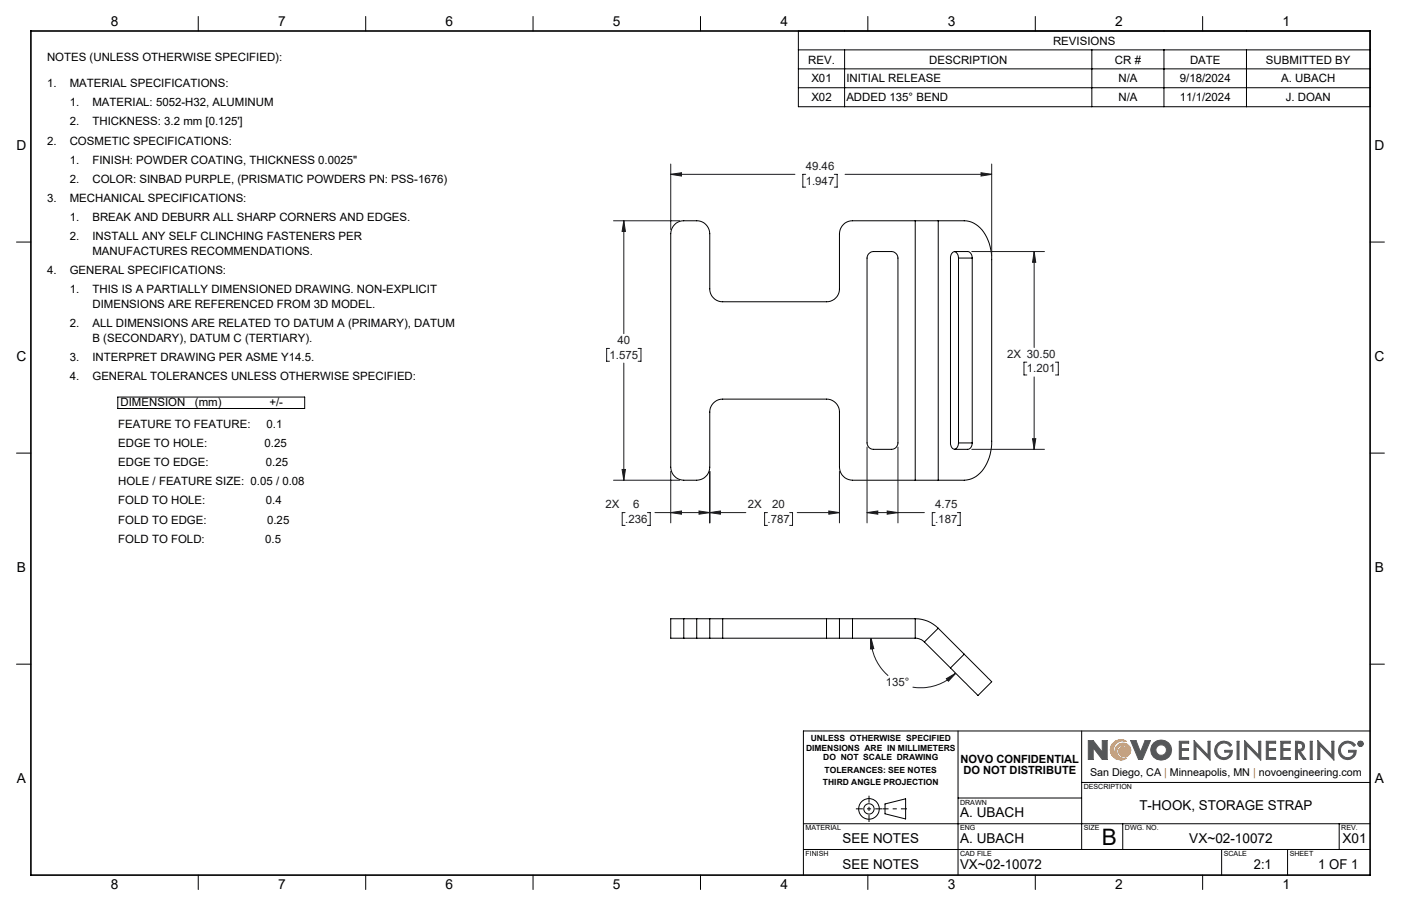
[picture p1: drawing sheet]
<svg xmlns="http://www.w3.org/2000/svg" width="432mm" height="279mm" viewBox="0 0 432 279" stroke-linecap="round" stroke-linejoin="round" font-family="sans-serif">
<g fill="none" stroke="#000" stroke-width=".31">
<path d="M61.1 5.1v4.5M112.7 5.1v4.5M164.3 5.1v4.5M215.9 5.1v4.5M267.5 5.1v4.5M319.1 5.1v4.5M370.7 5.1v4.5M5.1 74.6h4.4M267.8 78.2l.7-.5 .7-.1h5.5a2.05 2.05 0 0 1 2.1 2v57a1.99 1.99 0 0 1-2.1 2h-5.5a1.99 1.99 0 0 1-2-2v-57zM282.1 68.1h-19.4a4 4 0 0 0-4 4v17a4 4 0 0 1-4 4h-32a4 4 0 0 1-3.9-4v-17a4 4 0 0 0-4.1-4h-4a4 4 0 0 0-4 4v72a4.1 4.1 0 0 0 4 4h4a4.1 4.1 0 0 0 4.1-4v-17a4 4 0 0 1 3.9-4h32a4 4 0 0 1 4 4v17a4.1 4.1 0 0 0 4 4h19.4M282.1 68.1h7.1M282.1 68.1v80"/>
<path d="M289.2 68.1h8a8.4 8.4 0 0 1 7.3 6l.7 1.9 .4 3v57.1a12.5 12.5 0 0 1-5.5 11.3l-1.4 .5-1.5 .2h-8M289.2 68.1v80M294.2 77.6a1.87 1.87 0 0 1 1.2 2M295.4 79.6h4.2M295.4 79.6v57M299.6 79.6a1.83 1.83 0 0 0-1.4-2h-3.8a1.76 1.76 0 0 0-1.5 2v57a1.69 1.69 0 0 0 1.5 2h3.8a1.76 1.76 0 0 0 1.4-2M299.6 79.6v57M422.3 74.6h4.4M5.1 139.7h4.4M295.4 136.6a1.87 1.87 0 0 1-1.2 2M295.4 136.6h4.2M422.3 139.7h4.4"/>
<path d="M282.1 148.1h7.1M210.7 190.8h-4v6h4M210.7 190.8v6M210.7 190.8h4M210.7 196.8h4M214.7 190.8h4.1M214.7 196.8h4.1M214.7 190.8v6M218.8 190.8h3.9M218.8 196.8h3.9M218.8 190.8v6M222.7 190.8h32"/>
<path d="M222.7 196.8h32M222.7 190.8v6M254.7 190.8h4M254.7 196.8h4M254.7 190.8v6M258.7 190.8h4M258.7 196.8h4M258.7 190.8v6M262.7 190.8v6M262.7 190.8h19.4M262.7 196.8h19.4M282.1 196.8a4.2 4.2 0 0 1 2.8 1.2"/>
<path d="M282.1 190.8a9.8 9.8 0 0 1 7.1 2.9M282.1 190.8v6M284.9 198l8 8M289.2 193.7l-4.3 4.3M289.2 193.7l8 8.1M5.1 204.8h4.4M297.2 201.8l8.4 8.4-4.2 4.3-8.5-8.5M297.2 201.8l-4.3 4.2M422.3 204.8h4.4M295.3 225.4v44.5M333.4 225.4v36.6M422.3 225.4h-174.7v44.5"/>
<path d="M247.6 254h174.7M272.8 247.9l6.3-1.6v6.3l-6.3-1.6zM295.3 246.1h38.1M333.4 241.3h88.9M346 254v8M412.7 254v8M61.1 269.9v4.4M112.7 269.9v4.4M164.3 269.9v4.4M215.9 269.9v4.4M247.6 262h174.7M267.5 269.9v4.4"/>
<path d="M319.1 269.9v4.4M370.7 269.9v4.4M376.5 262v7.9M396.8 262v7.9"/>
<circle cx="267.8" cy="249.5" r="1.59"/>
<circle cx="267.8" cy="249.5" r="3.2"/>
</g>
<path d="M342.7 229.6a3.1 3.1 0 0 1 4.5-.9 2.82 2.82 0 0 0-3.9 1.7 2.82 2.82 0 0 0 2.3 3.6 2.45 2.45 0 0 1-1.1-4.2 2.45 2.45 0 0 1 4 1.5 1.88 1.88 0 0 1-1.9 2.1 1.88 1.88 0 0 1-1.8-2.2l.6-.7a1.82 1.82 0 0 1 2.4 1.5 1.89 1.89 0 0 0-2.6-2 1.89 1.89 0 0 0-.3 3.3l1.5 .6 .8-.1a3.2 3.2 0 0 1-4-.2 3.2 3.2 0 0 1-.5-4z" fill="none" stroke="#f78d2a" stroke-width=".31"/>
<g fill="none" stroke="#555759" stroke-width=".31">
<path d="M336.9 230.6v3.6h-1.5v-5.8h1.5l2.8 3.6M336.9 230.6h.1M337 230.6l2.7 3.6h1.5v-5.8h-1.5v3.6M339.7 232h.1M348.5 228.4h1.6l1.4 3.6 1.4-3.6h1.7l-2.5 5.8h-1.2zM363.5 228.6h2.9v.6h-2.3v1.7h2.2v.5h-2.2v2.2h2.3v.6h-2.9zM368 228.4l4.3 4.5v-4.3h.7v5.8l-4.4-4.5v4.3h-.6zM375.4 229.2a2.89 2.89 0 0 1 4.2 .5l-.5 .5a2.26 2.26 0 0 0-3.2-.7 2.26 2.26 0 0 0-.5 3.2 2.26 2.26 0 0 0 3.3 .4l.5-1.1h-1.7v-.6h2.3a2.78 2.78 0 0 1-4 2.5 2.78 2.78 0 0 1-.4-4.7zM381.3 228.6h.6v5.6h-.6zM383.6 228.4l4.3 4.5v-4.3h.7v5.8l-4.4-4.5v4.3h-.6zM390.3 228.6h2.9v.6h-2.3v1.7h2.2v.5h-2.2v2.2h2.3v.6h-2.9zM394.8 228.6h2.9v.6h-2.3v1.7h2.2v.5h-2.2v2.2h2.3v.6h-2.9z"/>
<path d="M399.3 228.6a2.74 2.74 0 0 1 2.6 .8l.2 .8-.3 .9-1.1 .6 1.8 2.5h-.8l-1.7-2.5h-.1v2.5h-.6zM399.9 229.2l1.1 .1a1.02 1.02 0 0 1 0 1.7l-1.1 .2zM403.8 228.6h.6v5.6h-.6zM406.2 228.4l4.3 4.5v-4.3h.6v5.8l-4.3-4.5v4.3h-.6zM413.6 229.2a2.89 2.89 0 0 1 4.2 .5l-.5 .5a2.25 2.25 0 0 0-3.3-.7 2.25 2.25 0 0 0-.2 3.4 2.25 2.25 0 0 0 3.4-.3l.1-.6h-1.6v-.6h2.3a2.79 2.79 0 0 1-4 2.5 2.79 2.79 0 0 1-.4-4.7zM419 228.9l.6 .1-.1 .4 .2 .4-.4-.4-.3 .4zM419.2 229l.3 .2-.3 .1z"/>
<circle cx="357.9" cy="231.3" r="1.64"/>
<circle cx="357.9" cy="231.3" r="3.2"/>
<circle cx="419.3" cy="229.4" r=".85"/>
<circle cx="419.3" cy="229.4" r=".71"/>
</g>
<path d="M279.5 249.4h-7.5" fill="none" stroke="#000" stroke-width=".31" stroke-dasharray="15.2 1.3 1.3 1.3" stroke-dashoffset="13.4" stroke-linecap="butt"/>
<path d="M263.8 249.4h8.1M267.8 245.4v8.1" fill="none" stroke="#000" stroke-width=".31" stroke-dasharray="15.2 1.3 1.3 1.3" stroke-dashoffset="13.1" stroke-linecap="butt"/>
<path d="M9.5 9.6h412.8v260.3h-412.8z" fill="none" stroke="#000" stroke-width=".5"/>
<path d="M343 229.1a3.2 3.2 0 0 1 4.2-.4 2.82 2.82 0 0 0-3.9 1.7 2.82 2.82 0 0 0 2.3 3.6 2.43 2.43 0 0 1-1.9-2.8 2.43 2.43 0 0 1 2.7-2 2.43 2.43 0 0 1 2.1 2.7 1.82 1.82 0 0 1-2.5 1.5 1.82 1.82 0 0 1-.9-2.7 1.73 1.73 0 0 1 2.7 1.3 1.9 1.9 0 0 0-2.6-2 1.9 1.9 0 0 0-.3 3.3l.8 .5h1.5a3.2 3.2 0 0 1-4.2-.4 3.2 3.2 0 0 1 0-4.3z" fill-rule="evenodd" fill="#f78d2a"/>
<path d="M335.4 228.4v5.8h1.5v-3.6l2.8 3.6h1.5v-5.8h-1.5v3.6l-2.8-3.6zM348.5 228.4l2.4 5.8h1.2l2.5-5.8h-1.7l-1.4 3.6-1.4-3.6zM355.6 229.1a3.1 3.1 0 0 0 .2 4.6 3.1 3.1 0 0 0 4.6-.6 3.1 3.1 0 0 0-1-4.5l-1.8-.4-1 .3zM356.2 231.3a1.65 1.65 0 0 1 3.3 0 1.65 1.65 0 0 1-3.3 0zM363.5 228.6v5.6h2.9v-.6h-2.3v-2.2h2.2v-.5h-2.2v-1.7h2.3v-.6zM368 228.4v5.8h.6v-4.3l4.4 4.5v-5.8h-.7v4.3zM375.2 229.3a2.79 2.79 0 0 0 .7 4.7 2.79 2.79 0 0 0 3.9-2.6h-2.3v.6h1.7a2.16 2.16 0 0 1-3 1.4 2.16 2.16 0 0 1-.9-3.2 2.22 2.22 0 0 1 3.8 0l.5-.5a2.92 2.92 0 0 0-4.4-.4zM381.3 228.6v5.6h.6v-5.6zM383.6 228.4v5.8h.6v-4.3l4.4 4.5v-5.8h-.7v4.3zM390.3 228.6v5.6h2.9v-.6h-2.3v-2.2h2.2v-.5h-2.2v-1.7h2.3v-.6zM394.8 228.6v5.6h2.9v-.6h-2.3v-2.2h2.2v-.5h-2.2v-1.7h2.3v-.6zM399.3 228.6v5.6h.6v-2.5l1.8 2.5h.8l-1.8-2.5 1.1-.6 .3-1.3a1.6 1.6 0 0 0-2.1-1.2zM399.9 229.2l1.3 .3 .3 .4-.3 1-1.3 .3zM403.8 228.6v5.6h.6v-5.6zM406.2 228.4v5.8h.6v-4.3l4.3 4.5v-5.8h-.6v4.3zM413.3 229.4a2.79 2.79 0 0 0 .9 4.6 2.79 2.79 0 0 0 3.8-2.6h-2.3v.6h1.6a2.18 2.18 0 0 1-3.2 1.3 2.18 2.18 0 0 1-.4-3.5 2.22 2.22 0 0 1 3.6 .4l.5-.5a2.89 2.89 0 0 0-4.5-.3zM419 228.9v.9h.2v-.4l.5 .4-.2-.4 .2-.4zM419.2 229l.3 .2-.3 .1zM418.5 229.4a.85 .85 0 0 0 1.7 0 .85 .85 0 0 0-1.7 0zM418.6 229.4a.71 .71 0 0 1 1.4 0 .71 .71 0 0 1-1.4 0z" fill-rule="evenodd" fill="#555759"/>
<g fill="none" stroke="#191924" stroke-width=".31">
<path d="M206.7 53.8l3.3-.5v1zM206.7 53.8h38.3M206.7 50.6v20.2M248.3 53.8h-.9v3.9h.9M257.1 53.8h.9v3.9h-.9M260.5 53.8h45.1M302.4 53.3l3.2 .5-3.2 .5zM305.6 50.6v28.2M189.1 68.1h20.4M192.3 68.1l.5 3.3h-1.1zM192.3 68.1v34.8M299.5 77.6h22.4"/>
<path d="M318.7 77.6l.5 3.3h-1zM318.7 77.6v29.6M187.9 107.5h-.9v3.9h.9M192.3 112v36.1M196.7 107.5h.9v3.9h-.9M316.5 111.7h-.9v3.9h.9M318.7 116.2v22.4M325.3 111.7h.9v3.9h-.9M267.2 137.9v23.4M276.8 137.9v23.4M299.5 138.6h22.4M318.2 135.3h1l-.5 3.3z"/>
<path d="M189.1 148.1h20.4M191.7 144.8h1.1l-.5 3.3zM192.7 158.1h-.9v3.9h.9M199.5 158.1h.9v3.9h-.9M201.9 158.1h28M206.7 158.1l3.3-.5v1zM206.7 145.3v16M215.4 157.6l3.4 .5-3.4 .5zM218.8 158.1l3.2-.5v1zM218.8 145.3v16M236.5 158.1h-.8v3.9h.8M243.4 158.1h.9v3.9h-.9"/>
<path d="M245.7 158.1h13M255.4 157.6l3.3 .5-3.3 .5zM258.7 145.3v16M267.2 158.1l3.3-.5v1zM267.2 158.1h17.7M273.4 157.6l3.4 .5-3.4 .5zM288.2 158.1h-.9v3.9h.9M295.1 158.1h.8v3.9h-.8M268.5 196.8l.8 3.2-1 .1zM268.5 196.8a15.3 15.3 0 0 0 5.3 11.6M291.7 209.3l2.9-1.7-2.3 2.5zM294.6 207.6a15.2 15.2 0 0 1-13.3 4.3"/>
</g>
<path d="M246.1 9.6h176.2v23.3h-176.2zM246.1 15.4h176.2M260.3 15.4v17.5M336.5 15.4v17.5M358.7 15.4v17.5M384.2 15.4v17.5M246.1 21.2h176.2M246.1 27.1h176.2M36.3 122.4h57.6v3.6h-57.6z" fill="none" stroke="#000" stroke-width=".31"/>
<path d="M206.7 53.8l3.3-.5v1zM302.4 53.3l3.2 .5-3.2 .5zM192.3 68.1l.5 3.3h-1.1zM191.7 144.8h1.1l-.5 3.3zM318.7 77.6l.5 3.3h-1zM318.2 135.3h1l-.5 3.3zM218.8 158.1l3.2-.5v1zM255.4 157.6l3.3 .5-3.3 .5zM206.7 158.1l3.3-.5v1zM215.4 157.6l3.4 .5-3.4 .5zM267.2 158.1l3.3-.5v1zM273.4 157.6l3.4 .5-3.4 .5zM268.5 196.8l.8 3.2-1 .1zM291.7 209.3l2.9-1.7-2.3 2.5z" fill="#191924"/>
<text font-size="7" x="339.5" y="260.5">B</text>
<g font-size="4.2">
<text x="34.1" y="8.1">8</text>
<text x="85.7" y="8.1">7</text>
<text x="137.3" y="8.1">6</text>
<text x="188.9" y="8.1">5</text>
<text x="240.5" y="8.1">4</text>
<text x="292.1" y="8.1">3</text>
<text x="343.7" y="8.1">2</text>
<text x="395.3" y="8.1">1</text>
<text x="5.1" y="46.4">D</text>
<text x="423.7" y="46.4">D</text>
<text x="5.1" y="111.4">C</text>
<text x="423.7" y="111.4">C</text>
<text x="5.2" y="176.5">B</text>
<text x="423.8" y="176.5">B</text>
<text x="5.2" y="241.6">A</text>
<text x="423.8" y="241.6">A</text>
<text x="351.2" y="249.9">T-HOOK, STORAGE STRAP</text>
<text x="295.9" y="252">A. UBACH</text>
<text x="259.7" y="260">SEE NOTES</text>
<text x="295.9" y="260">A. UBACH</text>
<text x="366.5" y="260">VX~02-10072</text>
<text x="413.8" y="260">X01</text>
<text x="259.7" y="267.9">SEE NOTES</text>
<text x="295.9" y="267.9">VX~02-10072</text>
<text x="386.5" y="267.9">2:1</text>
<text x="406.3" y="267.9">1 OF 1</text>
<text x="34.1" y="274.2">8</text>
<text x="85.7" y="274.2">7</text>
<text x="137.3" y="274.2">6</text>
<text x="188.9" y="274.2">5</text>
<text x="240.5" y="274.2">4</text>
<text x="292.1" y="274.2">3</text>
<text x="343.7" y="274.2">2</text>
<text x="395.3" y="274.2">1</text>
</g>
<g font-size="3.5">
<text x="324.6" y="13.8">REVISIONS</text>
<text x="14.5" y="18.9">NOTES (UNLESS OTHERWISE SPECIFIED):</text>
<text x="249.1" y="19.6">REV.</text>
<text x="286.4" y="19.6">DESCRIPTION</text>
<text x="343.6" y="19.6">CR #</text>
<text x="366.8" y="19.6">DATE</text>
<text x="390.2" y="19.6">SUBMITTED BY</text>
<text x="14.5" y="26.9">1.</text>
<text x="21.5" y="26.9">MATERIAL SPECIFICATIONS:</text>
<text x="250.1" y="25.4">X01</text>
<text x="260.8" y="25.4">INITIAL RELEASE</text>
<text x="344.7" y="25.4">N/A</text>
<text x="363.6" y="25.4">9/18/2024</text>
<text x="394.9" y="25.4">A. UBACH</text>
<text x="21.5" y="32.8">1.</text>
<text x="28.5" y="32.8">MATERIAL: 5052-H32, ALUMINUM</text>
<text x="250.1" y="31.3">X02</text>
<text x="260.8" y="31.3">ADDED 135° BEND</text>
<text x="344.7" y="31.3">N/A</text>
<text x="363.6" y="31.3">11/1/2024</text>
<text x="396.3" y="31.3">J. DOAN</text>
<text x="21.5" y="38.7">2.</text>
<text x="28.5" y="38.7">THICKNESS: 3.2 mm [0.125']</text>
<text x="14.5" y="44.6">2.</text>
<text x="21.5" y="44.6">COSMETIC SPECIFICATIONS:</text>
<text x="21.5" y="50.5">1.</text>
<text x="28.5" y="50.5">FINISH: POWDER COATING, THICKNESS 0.0025&quot;</text>
<text x="21.5" y="56.4">2.</text>
<text x="28.5" y="56.4">COLOR: SINBAD PURPLE, (PRISMATIC POWDERS PN: PSS-1676)</text>
<text x="14.5" y="62.3">3.</text>
<text x="21.5" y="62.3">MECHANICAL SPECIFICATIONS:</text>
<text x="21.5" y="68.2">1.</text>
<text x="28.5" y="68.2">BREAK AND DEBURR ALL SHARP CORNERS AND EDGES.</text>
<text x="21.5" y="74.1">2.</text>
<text x="28.5" y="74.1">INSTALL ANY SELF CLINCHING FASTENERS PER</text>
<text x="28.5" y="78.7">MANUFACTURES RECOMMENDATIONS.</text>
<text x="14.5" y="84.6">4.</text>
<text x="21.5" y="84.6">GENERAL SPECIFICATIONS:</text>
<text x="21.5" y="90.5">1.</text>
<text x="28.5" y="90.5">THIS IS A PARTIALLY DIMENSIONED DRAWING. NON-EXPLICIT</text>
<text x="28.5" y="95">DIMENSIONS ARE REFERENCED FROM 3D MODEL.</text>
<text x="21.5" y="100.9">2.</text>
<text x="28.5" y="100.9">ALL DIMENSIONS ARE RELATED TO DATUM A (PRIMARY), DATUM</text>
<text x="28.5" y="105.4">B (SECONDARY), DATUM C (TERTIARY).</text>
<text x="21.5" y="111.3">3.</text>
<text x="28.5" y="111.3">INTERPRET DRAWING PER ASME Y14.5.</text>
<text x="21.5" y="117.3">4.</text>
<text x="28.5" y="117.3">GENERAL TOLERANCES UNLESS OTHERWISE SPECIFIED:</text>
<text x="37.2" y="125.2">DIMENSION</text>
<text x="60.1" y="125.2">(mm)</text>
<text x="83" y="125.2">+/-</text>
<text x="36.5" y="131.9">FEATURE TO FEATURE:</text>
<text x="82.1" y="131.9">0.1</text>
<text x="36.5" y="137.8">EDGE TO HOLE:</text>
<text x="81.5" y="137.8">0.25</text>
<text x="36.5" y="143.7">EDGE TO EDGE:</text>
<text x="81.9" y="143.7">0.25</text>
<text x="36.5" y="149.6">HOLE / FEATURE SIZE: 0.05 / 0.08</text>
<text x="36.5" y="155.5">FOLD TO HOLE:</text>
<text x="81.9" y="155.5">0.4</text>
<text x="36.5" y="161.4">FOLD TO EDGE:</text>
<text x="82.3" y="161.4">0.25</text>
<text x="36.5" y="167.4">FOLD TO FOLD:</text>
<text x="81.7" y="167.4">0.5</text>
<text x="296.1" y="235.2">NOVO CONFIDENTIAL</text>
<text x="296.9" y="238.7">DO NOT DISTRIBUTE</text>
</g>
<g font-size="3.5" fill="#191924">
<text x="248.3" y="52.4">49.46</text>
<text x="248.3" y="56.9">1.947</text>
<text x="190.3" y="106.1">40</text>
<text x="187.9" y="110.6">1.575</text>
<text x="310.4" y="110.3">2X 30.50</text>
<text x="316.5" y="114.8">1.201</text>
<text x="186.6" y="156.7">2X</text>
<text x="192.7" y="161.2">.236</text>
<text x="195.1" y="156.7">6</text>
<text x="230.5" y="156.7">2X</text>
<text x="236.5" y="161.2">.787</text>
<text x="238" y="156.7">20</text>
<text x="288.2" y="156.7">4.75</text>
<text x="288.2" y="161.2">.187</text>
<text x="273" y="211.5">135°</text>
</g>
<text font-size="3.3" x="336" y="239.4">San Diego, CA | Minneapolis, MN | novoengineering.com</text>
<g font-size="2.6">
<text x="248.4" y="231.5">DIMENSIONS ARE IN MILLIMETERS</text>
<text x="249.9" y="228.6">UNLESS OTHERWISE SPECIFIED</text>
<text x="253.7" y="234.4">DO NOT SCALE DRAWING</text>
<text x="254.2" y="238.5">TOLERANCES: SEE NOTES</text>
<text x="253.7" y="242.1">THIRD ANGLE PROJECTION</text>
</g>
<g font-size="2.2">
<text x="334" y="243.4">DESCRIPTION</text>
<text x="295.9" y="248.2">DRAWN</text>
<text x="248.3" y="256.1">MATERIAL</text>
<text x="295.9" y="256.1">ENG</text>
<text x="334" y="256.1">SIZE</text>
<text x="346.7" y="256.1">DWG. NO.</text>
<text x="413.4" y="256.1">REV.</text>
<text x="248.3" y="264">FINISH</text>
<text x="295.9" y="264">CAD FILE</text>
<text x="377.2" y="264">SCALE</text>
<text x="397.5" y="264">SHEET</text>
</g>
</svg>
